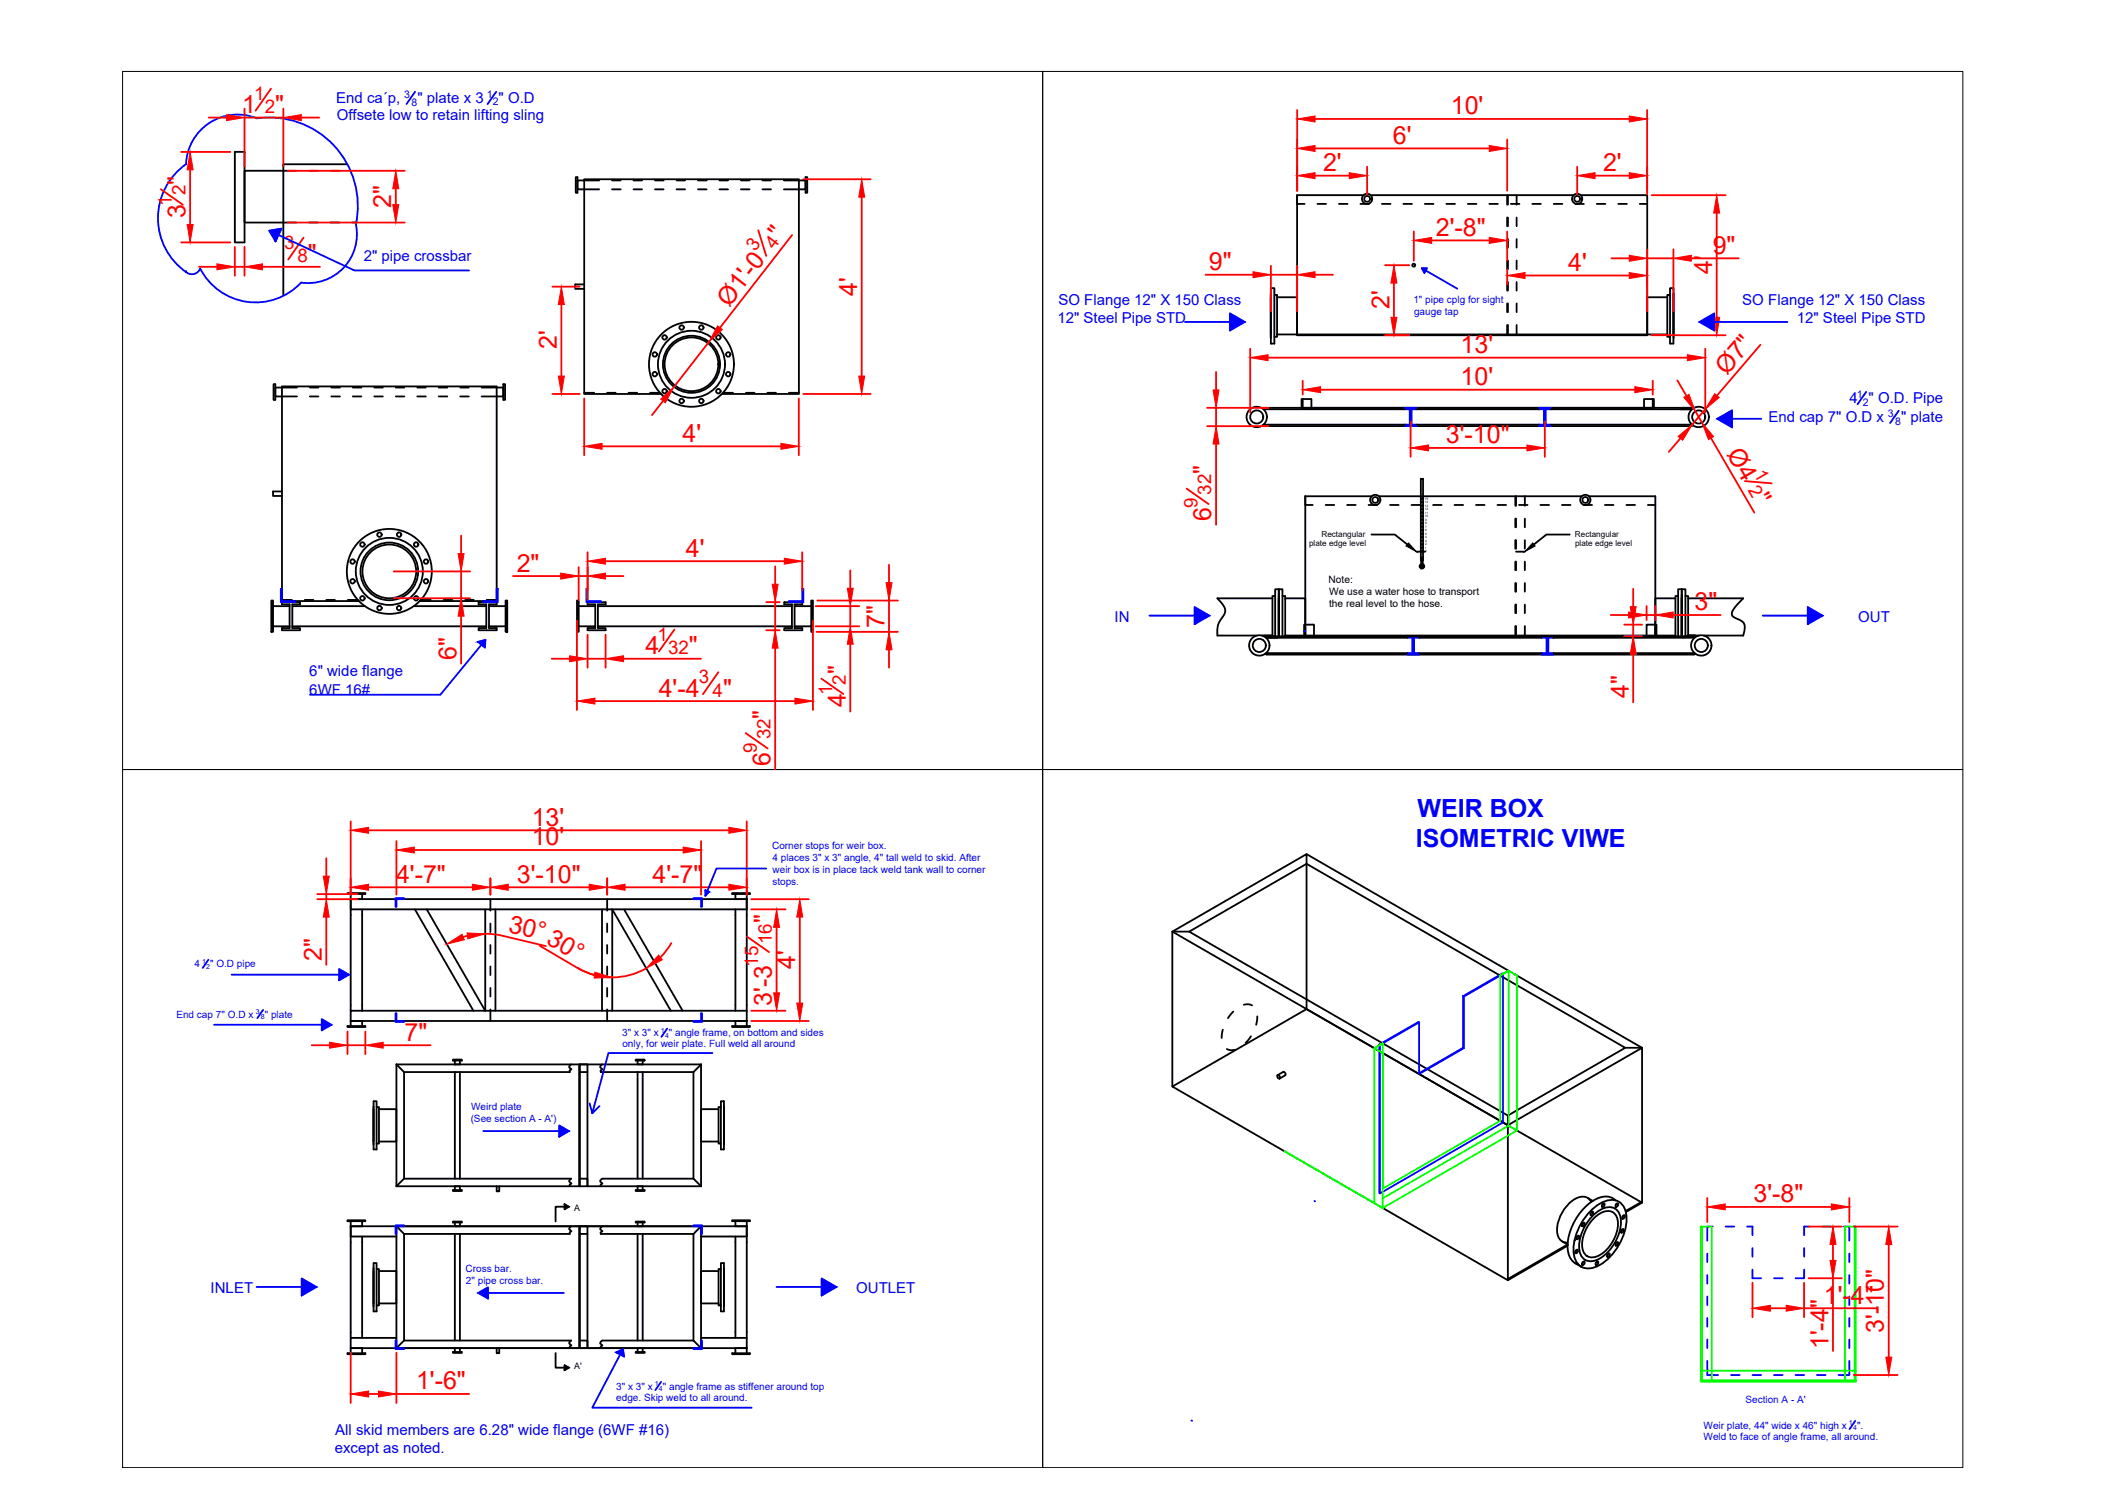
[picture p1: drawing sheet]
<svg xmlns="http://www.w3.org/2000/svg" width="297mm" height="210mm" viewBox="0 0 297 210" stroke-linecap="round" stroke-linejoin="round" font-family="sans-serif">
<!-- layer: Muffler -->
<g fill="none" stroke="#000" stroke-width=".25">
<path d="M32.8 21.2h1.3v12.7h-1.3zM41.4 23.9h-7.3v7.2h7.3M43.2 23.9h1.2M43.2 31.1h1.2M46.2 23.9h1.2M46.2 31.1h1.2M49.2 23.9h.8M49.2 31.1h.8M50 22.9h-10.4v19.3M80.4 24.7h.2v2.2h-.2zM81.6 39.7h-1.3v.6h1.3M83.7 25.2h-3.1v1.2h3.1"/>
<path d="M85.5 25.2h1.2M85.5 26.4h1.2M88.5 25.2h1.2M88.5 26.4h1.2M91.5 25.2h1.2M91.5 26.4h1.2M94.5 25.2h1.2M94.5 26.4h1.2M97.5 25.2h1.2M97.5 26.4h1.2M100.5 25.2h1.2M100.5 26.4h1.2"/>
<path d="M103.5 25.2h1.2M103.5 26.4h1.2M106.5 25.2h1.2M106.5 26.4h1.2M109.5 25.2h3v1.2h-3M112.5 24.7h.2v2.2h-.2zM181.1 27.3v1.2h1.1M181.1 27.3v19.5h48.9v-19.5h-9.3M181.1 27.3h9.3M184 28.5h1.2M187 28.5h1.2M190 28.5h1.2"/>
<path d="M191.4 27.3h28.4M193 28.5h1.2M196 28.5h1.2M199 28.5h1.2M202 28.5h1.2M205 28.5h1.2M208 28.5h1.2M210.5 27.3v1.3M210.5 30.4v1.2M210.5 33.4v1.2M210.5 36.4v1.2M210.5 39.4v1.2"/>
<path d="M210.6 27.3v1.3M210.6 30.4v1.2M210.6 33.4v1.2M210.6 36.4v1.2M210.6 39.4v1.2M211 28.5h1.2M211.8 27.3v1.3M211.8 30.4v1.2M211.8 33.4v1.2M211.8 36.4v1.2M211.8 39.4v1.2M214 28.5h1.2"/>
<path d="M217 28.5h1.2M220 28.5h1.2M223 28.5h1.2M226 28.5h1.2M229 28.5h1M38.2 53.7h.2v2.1h-.2zM41.5 54.1h-3.1v1.3h3.1M43.3 54.1h1.2M43.3 55.4h1.2M46.3 54.1h1.2M46.3 55.4h1.2M49.3 54.1h1.2"/>
<path d="M49.3 55.4h1.2M52.3 54.1h1.2M52.3 55.4h1.2M55.3 54.1h1.2M55.3 55.4h1.2M58.3 54.1h1.2M58.3 55.4h1.2M61.3 54.1h1.2M61.3 55.4h1.2M64.3 54.1h1.2M64.3 55.4h1.2M67.3 54.1h3v1.3h-3"/>
<path d="M70.3 53.7h.2v2.1h-.2zM81.6 54.9h1.4M84.8 54.9h1.2M87.8 54.9h1.2M90.8 54.9h1.4M92.3 55h-10.7v-30h30v30h-10.8M101 54.9h1.4M104.2 54.9h1.2M107.2 54.9h1.2M110.2 54.9h1.4M174.6 57.1h.1M176.1 57h60.5"/>
<path d="M176.3 59.4l.2 .1h59.7l.2-.1M176.4 57.2h19.8M176.4 59.3h19.8M177.5 41.1v6.1M177.5 40.2h.5v7.8h-.5zM178 41.2h.3v5.8h-.3M178.3 41.5h2.8v5.2h-2.8M181.1 46.7h48.9M181.8 57v-1.3h1.3v1.3M181.9 55.7v1.3h48.9v-1.3M197.8 59.3h17.1M197.8 57.2h17.1"/>
<path d="M210.5 42.4v1.2M210.5 45.4v1.3M210.6 42.4v1.2M210.6 45.4v1.3M211.8 42.4v1.2M211.8 45.4v1.3M216.6 59.3h19.7M216.6 57.2h19.7M229.6 57v-1.3h1.4v1.3M232.8 41.5h-2.8v5.2h2.8M233.2 40.2h.5v7.8h-.5zM233.2 41.2h-.4v5.8h.4"/>
<path d="M233.7 41.1v6.1M238.1 57.1h.1M39.4 68.6h-1.3v.7h1.3M182.3 69.3v1.2h1M182.3 69.3v19.6h48.9M182.3 69.3h9.3M185.1 70.5h1.2M188.1 70.5h1.2M191.1 70.5h1.2M192.5 69.3h28.4M194.1 70.5h1.2M197.1 70.5h1.2"/>
<path d="M200.1 70.5h1.2M203.1 70.5h1.2M206.1 70.5h1.2M209.1 70.5h1.2M211.6 69.3v1.3M211.6 72.4v1.2M211.6 75.4v1.2M211.6 78.4v1.2M211.7 69.3v1.3M211.7 72.4v1.2M211.7 75.4v1.2M211.7 78.4v1.2"/>
<path d="M212.1 70.5h1.2M212.9 69.3v1.3M212.9 72.4v1.2M212.9 75.4v1.2M212.9 78.4v1.2M215.1 70.5h1.2M218.1 70.5h1.2M221.1 70.5h1.2M221.9 69.3h9.3v19.6M224.1 70.5h1.2M227.1 70.5h1.2M230.1 70.5h1.1"/>
<path d="M37.9 83.9h.2v4.3h-.2zM38.1 84.7h2.3M38.1 87.5h2.3M39.4 84.1h2.5v.3h-1.1v3.3h1.1v.3h-2.5v-.3h1v-3.3h-1zM39.4 83.8h1.4M40.8 84.7h10.1M40.8 87.5h27.1M42.6 83.8h1.2M45.6 83.8h1.2M48.6 83.8h1.4M50.1 83.9h-10.7v-29.9h30v29.9h-10.8M57.8 84.7h10.1"/>
<path d="M58.8 83.8h1.4M62 83.8h1.2M65 83.8h1.2M66.8 84.1h2.6v.3h-1.1v3.3h1.1v.3h-2.6v-.3h1.1v-3.3h-1.1zM68 83.8h1.4M68.3 84.7h2.3M68.3 87.5h2.3M70.6 83.9h.2v4.3h-.2zM80.6 83.9h.2v4.3h-.2zM80.8 84.7h2.3M80.8 87.5h2.3M82.1 84.1h2.5v.3h-1.1v3.3h1.1v.3h-2.5v-.3h1v-3.3h-1z"/>
<path d="M83.5 84.7h27.1M83.5 87.5h27.1M109.5 84.1h2.5v.3h-1v3.3h1v.3h-2.5v-.3h1.1v-3.3h-1.1zM111 84.7h2.3M111 87.5h2.3M113.3 83.9h.2v4.3h-.2zM176.2 88.8h1.5M176.5 88.9h1.6M176.7 91.3l.2 .1h59.7l.2-.1M176.7 88.9h60.3M176.8 91.2h19.7M176.8 89.1h1.6"/>
<path d="M177 89.1h19.5M177.7 83.6h-7.7a2.32 2.32 0 0 1 1.1 2l-.7 1.1a2.94 2.94 0 0 0-.4 2.1h5.5M178.6 83.6v5.2M179.5 83.6h2.8v5.2h-2.8M182.1 88.9v-1.7h1.4v1.7M182.3 87.6v1.3h48.9M182.3 88.8h48.9M198.2 91.2h17.1M198.2 89.1h17.1M211.6 81.4v1.2M211.6 84.4v1.2M211.6 87.4v1.4"/>
<path d="M211.7 81.4v1.2M211.7 84.4v1.2M211.7 87.4v1.4M212.9 81.4v1.2M212.9 84.4v1.2M212.9 87.4v1.4M216.9 91.2h19.7M216.9 89.1h19.6M230 88.9v-1.7h1.3v1.7M234 83.6h-2.8v5.2h2.8M234.8 83.6v5.2M234.9 83.6v5.2"/>
<path d="M235.8 83.6h7.6a5.2 5.2 0 0 0-1.5 2 .77 .77 0 0 0 .7 .8 1.3 1.3 0 0 1 1 1.9l-.2 .5h-5.5M235.8 88.8h1.4M238.5 89h.1M182.5 119.3l46.8 27h-2.3M48.5 124.7h2.5v.2h-2.5zM49 125.6h55.3M49 127h55.3M49 124.9v16.3M50.6 124.9v.7M50.6 127v14.2M57.9 127l8.2 14.2M59.6 127l8.2 14.2v-14.2"/>
<path d="M68.5 125.6v1.6M68.5 129v1.2M68.5 132v1.2M68.5 135v1.2M68.5 138v1.2M69.2 127v14.2M84.1 127v14.2M84.8 125.6v1.6M84.8 129v1.2M84.8 132v1.2M84.8 135v1.2M84.8 138v1.2"/>
<path d="M87.2 127l8.1 14.2M102.3 124.7h2.4v.2h-2.4zM102.7 124.9v.7M102.7 127v14.2M104.3 124.9v17.7M163.7 130.1h2.4l16.4-9.5 44.5 25.7-16.4 9.5v1.3zM166.1 130.1l44.5 25.7M48.5 143.3h2.5v.1h-2.5zM49 142.6h55.3M49 142.6v.7M50.6 142.6v.7M52.2 154.5v5.3"/>
<path d="M52.2 153.8h.4v6.7h-.4zM52.6 154.6h.3v5.1h-.3M52.9 154.9h2.5v4.5h-2.5M55.4 148.6l1 1.1v14.9l-1 1.1M55.4 148.6h42.5M55.4 148.6v17.1M63.3 148h1.2v.1h-1.2zM63.5 148.1v.5M63.5 149.7v14.9M64.2 148.1v.5M64.2 149.7v14.9M68.5 141v1.6"/>
<path d="M79.8 148.6l-.2 .2a.33 .33 0 0 0 .2 .5 .25 .25 0 0 0-.2 .4h-23.2M81 149.7h1M81 148.6v17.1M82 148.6h-1.1v17.1M82 148.6v17.1v-1.1h-1M84.1 148.6l-.2 .2a.33 .33 0 0 0 .2 .5 .26 .26 0 0 0-.2 .4h12.9M84.8 141v1.6M85.5 141.2v-14.2l8.2 14.2M88.8 148h1.2v.1h-1.2zM89 148.1v.5M89 149.7v14.9M89.8 148.1v.5"/>
<path d="M89.8 149.7v14.9M96.8 149.7v14.9M97.9 148.6v17.1M97.9 148.6l-1.1 1.1M100.3 154.9h-2.4v4.5h2.4M100.7 153.8h.4v6.7h-.4zM100.7 154.6h-.4v5.1h.4M101.1 154.5v5.3M102.3 143.3h2.4v.1h-2.4zM102.7 142.6v.7M104.3 141.2h-55.3v1.4M104.3 142.6v.7"/>
<path d="M170.8 143.8l-.2 1.2M171.3 146.5l.7 .2 .5-.1M172.2 141.3l-.7 .9M173.7 140.3h.7l.5 .1M174.7 144.7l-.7 .9M175.6 141.9l-.2 1.2M178.4 150.1l.3 .2v.3l-.3-.1zM178.4 150.2l.8-.5 .3 .2v.3M179.5 150.2l-.8 .4M182.5 140.9l-18.8 10.8 46.9 27.1v-21.7l18.7-10.8v21.7l-2.2 1.3M182.5 140.9v-21.6l-18.8 10.8v21.6M182.5 140.9l46.8 27.1"/>
<path d="M48.5 170.4h2.5v.1h-2.5zM49 170.5v16.3M49 171.3h55.3M49 172.7h6.4M50.6 170.5v.8M50.6 172.7v14.1M52.2 177.1v5.3M52.2 176.4h.4v6.7h-.4zM52.6 177.2h.3v5.1h-.3M52.9 177.5h2.5v4.5h-2.5M55.4 171.3l1 1v14.9l-1 1.1zM55.4 165.7h42.5"/>
<path d="M56.4 164.6h23.4l-.2 .2a.34 .34 0 0 0 .2 .5 .24 .24 0 0 0-.2 .4M63.3 166.2h1.2v.1h-1.2zM63.3 170.6h1.2v.1h-1.2zM63.5 165.7v.5M63.5 170.7v.6M63.5 172.3v14.9M64.2 165.7v.5M64.2 170.7v.6M64.2 172.3v14.9M69.4 165.7v.7h.3v-.7M78.8 168.2l.6 .3-.6 .4zM79.4 168.5h-1.8v2.1"/>
<path d="M79.8 171.3l-.2 .1a.33 .33 0 0 0 .2 .5 .25 .25 0 0 0-.2 .4h-23.2M81 171.3v17M81 172.3h1M82 171.3h-1.1v17M82 171.3v17v-1.1h-1M84.1 171.3l-.2 .1a.33 .33 0 0 0 .2 .5 .26 .26 0 0 0-.2 .4h12.9M88.8 166.2h1.2v.1h-1.2zM88.8 170.6h1.2v.1h-1.2zM89 165.7v.5M89 170.7v.6M89 172.3v14.9M89.8 165.7v.5"/>
<path d="M89.8 170.7v.6M89.8 172.3v14.9M96.8 164.6h-12.7l-.2 .2a.34 .34 0 0 0 .2 .5 .25 .25 0 0 0-.2 .4M96.8 172.3l1.1-1v17l-1.1-1.1M96.8 172.3v14.9M96.8 164.6l1.1 1.1M97.9 172.7h6.4M100.3 177.5h-2.4v4.5h2.4M100.7 176.4h.4v6.7h-.4zM100.7 177.2h-.4v5.1h.4M101.1 177.1v5.3M102.3 170.4h2.4v.1h-2.4z"/>
<path d="M102.7 170.5v.8M102.7 172.7v14.1M104.3 170.5v17.8M218.2 173.4l.7 .4M218.9 174l-8.3 4.8M218.9 173.8l-8.3 4.8M219.9 173.2h.1M220 176.4l.8 .5M220.2 174.5h.1l.1 .2-.1 .2-.3 .1v-.3zM220.3 172.6h.2v.1v.2l-.3 .2v-.4zM221.1 176.2h.1l.1 .1v.2l-.3 .2v-.4zM221.1 170.8h.1l.1 .1v.2l-.3 .2v-.4z"/>
<path d="M221.7 167.3l.7 .4M221.9 169.4a4.2 4.2 0 0 1 3.7-1.8 2.18 2.18 0 0 1 1.5 2.3 8 8 0 0 1-4 6.9 2.16 2.16 0 0 1-2.3 .1 2.16 2.16 0 0 1-1-2 7.8 7.8 0 0 1 2.1-5.5zM222.2 167.9a1.4 1.4 0 0 0-2.1-.6 5.1 5.1 0 0 0-2.5 5.2 1.3 1.3 0 0 0 1.3 1M222.3 169.2h.1l.1 .1-.1 .2-.2 .2v-.3zM222.3 169.9a3.5 3.5 0 0 1 2.8-1.3 1.79 1.79 0 0 1 1.3 2.1 6.3 6.3 0 0 1-3.5 5.3 1.61 1.61 0 0 1-2.3-1.3 6 6 0 0 1 1.7-4.8zM222.6 170.1a2.43 2.43 0 0 1 2.6-.8 1.94 1.94 0 0 1 .7 1.9 5.1 5.1 0 0 1-3.3 4.4 1.39 1.39 0 0 1-1.6-1.5 5.4 5.4 0 0 1 1.6-4zM223 176.2h.2v.1v.2l-.3 .2v-.4zM223.9 168.1h.1l.1 .1-.1 .2-.2 .2v-.4zM224.6 175.1l.2-.1v.2v.2l-.3 .1v-.3zM225.6 167.6a2.46 2.46 0 0 0-3.1 .1 8.1 8.1 0 0 0-3.6 6.8 2.26 2.26 0 0 0 1.5 2.1M225.8 173.5h.1l.1 .1-.1 .2-.2 .2v-.4zM225.8 168.1h.1l.1 .1-.1 .2-.2 .1v-.3z"/>
<path d="M226.6 171.7h.1l.1 .1-.1 .2-.3 .1v-.3zM226.7 169.7h.2v.1v.2l-.3 .2v-.3zM229.3 167.8l-2.3 1.3M48.5 189h2.5v.1h-2.5zM49 188.3v.7M49 188.3h55.3M50.6 188.3v.7M55.4 186.8h-6.4v1.5M56.4 187.2h23.4l-.2 .2a.33 .33 0 0 0 .2 .5 .25 .25 0 0 0-.2 .4M63.3 188.8h1.2v.1h-1.2zM63.5 188.3v.5M64.2 188.3v.5"/>
<path d="M69.4 188.3v.7h.3v-.7M77.6 189v2h1.8M78.8 190.6l.6 .4-.6 .4zM88.8 188.8h1.2v.1h-1.2zM89 188.3v.5M89.8 188.3v.5M96.8 187.2h-12.7l-.2 .2a.33 .33 0 0 0 .2 .5 .26 .26 0 0 0-.2 .4M97.9 186.8h6.4M102.3 189h2.4v.1h-2.4zM102.7 188.3v.7M104.3 188.3v.7"/>
<circle cx="190.9" cy="27.8" r=".71"/>
<circle cx="190.9" cy="27.8" r=".41"/>
<circle cx="197.4" cy="37" r=".21"/>
<circle cx="220.3" cy="27.8" r=".71"/>
<circle cx="220.3" cy="27.8" r=".41"/>
<circle cx="91.4" cy="49.5" r=".31"/>
<circle cx="91.4" cy="52.3" r=".31"/>
<circle cx="92.8" cy="47.1" r=".31"/>
<circle cx="92.8" cy="54.6" r=".31"/>
<circle cx="95.2" cy="56" r=".31"/>
<circle cx="95.2" cy="45.7" r=".31"/>
<circle cx="96.6" cy="50.9" r="5.9"/>
<circle cx="96.6" cy="50.9" r="4.7"/>
<circle cx="96.6" cy="50.9" r="4"/>
<circle cx="96.6" cy="50.9" r="3.8"/>
<circle cx="97.9" cy="45.7" r=".31"/>
<circle cx="97.9" cy="56" r=".31"/>
<circle cx="100.3" cy="47.1" r=".31"/>
<circle cx="100.3" cy="54.6" r=".31"/>
<circle cx="101.7" cy="49.5" r=".31"/>
<circle cx="101.7" cy="52.3" r=".31"/>
<circle cx="175.5" cy="58.2" r="1.42"/>
<circle cx="175.5" cy="58.2" r=".92"/>
<circle cx="237.2" cy="58.2" r="1.42"/>
<circle cx="237.2" cy="58.2" r=".92"/>
<circle cx="49.2" cy="78.4" r=".31"/>
<circle cx="50.6" cy="76" r=".31"/>
<circle cx="53" cy="74.7" r=".31"/>
<circle cx="54.4" cy="79.8" r="5.9"/>
<circle cx="54.4" cy="79.8" r="4.7"/>
<circle cx="54.4" cy="79.8" r="4"/>
<circle cx="54.4" cy="79.8" r="3.8"/>
<circle cx="55.7" cy="74.7" r=".31"/>
<circle cx="58.1" cy="76" r=".31"/>
<circle cx="59.5" cy="78.4" r=".31"/>
<circle cx="192.1" cy="69.8" r=".71"/>
<circle cx="192.1" cy="69.8" r=".41"/>
<circle cx="198.6" cy="79.1" r=".21"/>
<circle cx="221.4" cy="69.8" r=".41"/>
<circle cx="221.4" cy="69.8" r=".71"/>
<circle cx="49.2" cy="81.2" r=".31"/>
<circle cx="50.6" cy="83.6" r=".31"/>
<circle cx="53" cy="84.9" r=".31"/>
<circle cx="55.7" cy="84.9" r=".31"/>
<circle cx="58.1" cy="83.6" r=".31"/>
<circle cx="59.5" cy="81.2" r=".31"/>
<circle cx="175.9" cy="90.1" r="1.42"/>
<circle cx="175.9" cy="90.1" r=".92"/>
<circle cx="237.6" cy="90.1" r="1.42"/>
<circle cx="237.6" cy="90.1" r=".92"/>
</g>
<!-- layer: Hard steel plate -->
<g fill="none" stroke="#00f" stroke-width=".25">
<path d="M196.2 57h1.6v.2h-.7v2.1h.7v.2h-1.6v-.2h.7v-2.1h-.7zM197 57v2.5M214.9 57h1.7v.2h-.7v2.1h.7v.2h-1.7v-.2h.7v-2.1h-.7zM215.7 57v2.5M196.5 88.9h1.7v.2h-.7v2.1h.7v.2h-1.7v-.2h.7v-2.1h-.7zM197.4 88.9v2.5M215.3 88.9h1.6v.2h-.7v2.1h.7v.2h-1.6v-.2h.7v-2.1h-.7zM216.1 88.9v2.5M238.4 175.1v1.2M238.4 178.1v1.2M239.2 171.3h-.8v2M241 171.3h1.2"/>
<path d="M244 171.3h.7v1.2M244.7 177.3v1.2h1.2M244.7 174.3v1.2M247.7 178.5h1.2M252 177.3v1.2h-1.3M252 174.3v1.2M252.7 171.3h-.7v1.2M254.5 171.3h1.2M257.5 171.3h.8v2M258.3 175.1v1.2M258.3 178.1v1.2M238.4 190.1v1.9h1.5"/>
<path d="M238.4 181.1v1.2M238.4 184.1v1.2M238.4 187.1v1.2M241.7 192h1.2M244.7 192h1.2M247.7 192h1.2M250.7 192h1.2M253.7 192h1.2M258.3 190.1v1.9h-1.6M258.3 181.1v1.2M258.3 184.1v1.2M258.3 187.1v1.2"/>
</g>
<!-- layer: 0 -->
<g fill="none" stroke="#000" stroke-width=".25">
<path d="M191.5 74.7h3.3l1.7 1.3M197.8 77h1.2M198.4 66.9h.3v11.4h-.3zM198.4 77h.3zM198.4 76.5h.3M198.4 76h.3M198.4 75.5h.3M198.4 75h.3M198.4 74.5h.3M198.4 74.1h.3M198.4 73.6h.3M198.4 73.1h.3"/>
<path d="M198.4 72.6h.3M198.4 72.1h.3M198.4 71.6h.3M198.4 71.1h.3M198.4 70.6h.3M198.4 70.1h.3M198.4 69.7h.3M198.5 79.1v-1.2h.2v1.2M211.7 77h1.2M219.2 74.7h-3.2l-1.8 1.3M178.1 88.9v-6.6h.5v6.6M178.1 83.2h-.4v5.7"/>
<path d="M178.6 83.1v5.8M178.6 88.9v-6.6h.5v6.6M179.1 83.2h.4v5.7M234.4 88.9v-6.6h.4v6.6M234.4 83.2h-.4v5.7M234.8 83.1l.1 5.8v-5.8M234.9 88.9v-6.6h.5v6.6M235.4 83.2h.4v5.7"/>
<circle cx="198.6" cy="79.1" r=".32"/>
<circle cx="198.6" cy="79.1" r=".1"/>
</g>
<!-- layer: Muffler -->
<g fill="none" stroke="#00f" stroke-width=".25">
<path d="M39.2 82.2h.2v1.7h1.9v.2h-2.1zM67.5 83.9h1.9v-1.7h.1v1.9h-2zM81.9 82.2h.2v1.7h1.8v.2h-2zM110.2 83.9h1.8v-1.7h.2v1.9h-2zM182.1 88.2h.2M55.2 125.6v-.2h1.2v.2h-1v1h-.2v-1h.2M97.9 125.6h.1v1h-.1v-1h-1.1v-.2h1.2v.2M204.3 139.1v7.2l-6.1 3.6M204.3 139.1l.1 .1M209.9 136v20.8l-17.2 9.9v-20.8M209.9 136l-5.5 3.2v7.2l-6.2 3.6v-7.2l-5.5 3.1M209.9 136h-.1l-5.5 3.1"/>
<path d="M55.2 142.6v.1h1.2v-.1h-1v-1.1h-.2v1.1h.2M97.9 142.6h.1v-1.1h-.1v1.1h-1.1v.1h1.2v-.1M192.6 145.9v20.7M192.6 145.9h.1M198.2 142.8l-.1-.1-5.5 3.2M204.3 146.3l.1 .1M55.2 171.3v-.2h1.2v.2h-1v1h-.2v-1h.2M97.9 171.3h.1v1h-.1v-1h-1.1v-.2h1.2v.2M183.6 167.7l.1 .1M55.2 188.3v.1h1.2v-.1h-1v-1.1h-.2v1.1h.2M97.9 188.3h.1v-1.1h-.1v1.1h-1.1v.1h1.2v-.1M166.4 198.4h.1"/>
</g>
<!-- layer: 0 -->
<g fill="#000" stroke="#000" stroke-width=".14">
<path d="M196.7 75.8l1.1 1.2-1.4-.8zM214 75.8l.4 .4-1.5 .8z"/>
<path d="M198.4 77h.3zM198.4 77h.3z"/>
</g>
<g fill="none" stroke="#000" stroke-width=".14">
<path d="M17.1 10h128.5v97.5h-128.5zM145.6 10h128.5v97.5h-128.5zM198.6 76.5h.1M198.6 76h.1M198.6 75.5h.1M198.6 75h.1M198.6 74.5h.1M198.6 74.1h.1M198.6 73.6h.1M198.6 73.1h.1M198.6 72.6h.1M198.6 72.1h.1"/>
<path d="M198.6 71.6h.1M198.6 71.1h.1M198.6 70.6h.1M198.6 70.1h.1M198.6 69.7h.1M17.1 107.5h128.5v97.5h-128.5zM145.6 107.5h128.5v97.5h-128.5z"/>
</g>
<!-- layer: Muffler -->
<g fill="#000" stroke="#000" stroke-width=".14">
<path d="M78.8 168.2l.6 .3h-.6zM78.8 168.5v.4l.6-.4z"/>
<path d="M78.8 190.6l.6 .4h-.6zM78.8 191v.4l.6-.4z"/>
</g>
<path d="M209.5 136.2v20.3l-16.4 9.5v-20.3l-1.2 .7 1.2 .7v21.6l-1.2-.7M193.1 145.7l-1.2 .7v21.6M210.7 157.2l1.1 .7v-21.7l-1.1-.6-1.2 .6 1.2-.6v21.6l-17.6 10.2M211.8 157.9l-18.7 10.8M179.3 160.8l12.6 7.2M237.7 171.3v21.6M259 171.3v21.6M237.5 192.8h21.7M237.5 191.4h21.7M239.1 192.9v-21.6h-1.6v21.6h21.7v-21.6h-1.6v21.6" fill="none" stroke="#0f0" stroke-width=".25"/>
<path d="M220.2 174.8h.1M220.4 172.8h.1M221.1 176.4h.1M221.1 171h.1M222.3 169.4h.1M223 176.4h.1M223.9 168.3h.1M224.6 175.3h.1M225.8 173.7h.1M225.8 168.3h.1M226.6 171.9h.1M226.7 170h.1" fill="none" stroke="#000" stroke-width=".14"/>
<!-- layer: Dimension -->
<g fill="none" stroke="#f00" stroke-width=".25">
<path d="M29.2 16.4h2.5M34.1 15.2v8M34.1 16.4h5.5M37.8 12.4l-2.1 3.1M39.6 15.2v8M42.1 16.4h2.5M181.2 15.4v11.2M183.6 16.6h43.9M210.5 19.5v7.1M230 15.4v11.8M22.5 26.4l3 2.2M25.3 21.2h6.9"/>
<path d="M25.3 33.9h6.9M26.6 23.7v7.7M27.8 37.3h2.5M32.8 34.5v4M32.8 37.3h1.3M34.1 34.5v4M36.7 37.3h8M40.2 23.9h16.3M40.2 31.1h16.3M42.4 33.2l-2.2 3.1M55.3 26.4v2.2M105.9 32.1l1.1 3.6"/>
<path d="M110.6 32.8l-10.1 13M112.2 25h9.4M120.3 27.5v25M168.4 38.4h6.6M177.5 37.1v6.4M177.5 38.4h3.7M181.2 37.1v6.4M183.6 38.4h2.5M183.6 24.5h4.8M183.6 20.7h24.4M190.9 23.3v3.9M193.4 37h3.4"/>
<path d="M194.7 39.5v4.8M197.4 32.3v4.1M199.9 33.6h8.1M210.5 32.3v4.1M210.5 37.6v2.1M213 38.5h14.5M220.3 23.3v3.9M222.8 24.5h4.7M225 36.1h2.5M230 34.8v8.7M230 36.1h3.7M230.7 27.3h10.3"/>
<path d="M233.7 34.8v8.7M236.2 36.1h6.6M239.7 29.8v14.5M77.1 55h3.8M77.1 40h3.8M78.4 42.5v10M81.6 55.6v8M92.6 56l-1.5 2M99 47.7l-4.9 6.3M111.6 55.6v8M112.2 55h9.4M168.6 57h8.5"/>
<path d="M168.6 59.5h8.5M169.8 52v2.5M169.8 57v2.5M174.6 48.7v8.9M177.1 49.9h58.5M181.9 53.2v1.9M184.4 54.4h43.9M193.4 46.8h3.4M197 58.9v4.9M215.7 58.9v4.9M230.7 46.8h10.3M230.8 53.2v1.9"/>
<path d="M234.2 53.1l1.3 2.2M236.8 57.4l.9 1.6M238.1 48.7v8.9M238.2 57.1l-1.9 2.2M245.8 48.2l-6 7.1M55 79.8h10.6M64.4 74.8v2.5M64.4 79.8v3.8M80.8 79.2v4.6M82.1 77.1v6.7M84.1 62.3h25M84.6 78.4h24.9"/>
<path d="M108.3 79.1v2.5M112 77.1v5.4M118.7 79.7v2.5M124.1 78.9v2.5M165.7 68.2l3.1 2.2M169.8 62v11.3M199.5 62.6h13.7M234.7 61.2l-1.6 1.9M238.9 61.2l6.1 10.4M243.7 67.2l3.7 .3M55 83.6h10.6M64.4 86v6.7"/>
<path d="M71.6 80.5h6.7M77.1 92h2.5M80.6 86.7v12.5M80.8 80.5h1.3M82.1 88.6v4.6M82.1 92h2.5M83.1 97.9h27.9M84.6 80.5h2.5M84.6 88.6v4.6M87.1 92h10.8M94.2 87.9l-2.2 3.1M100.3 93.9l-2.1 3.1"/>
<path d="M107 84.1h1.9M107 88h1.9M108.3 84.1v3.9M108.3 90.5v16.9M113.5 86.7v12.5M113.9 84.7h6.1M113.9 87.5h6.1M114 88.2h11.4M114.1 83.9h11.3M114.7 94.8l3.1 2.1M118.7 84.7v2.8M118.7 90v9.4"/>
<path d="M124.1 83.9v4.3M124.1 90.7v2.5M224.9 85.9h2.5M226.8 87.2h2.5M226.8 88.9h2.5M228.1 82.2v2.5M228.1 87.2v1.7M228.1 91.4v6.7M230 84.6v2M230 85.9h1.2M231.2 84.6v2M233.7 85.9h6.6"/>
<path d="M45.6 119.9v2.5M49 114.7v10.2M51.5 116h50.3M55.4 117.5v7.4M57.9 118.7h37.5M97.9 117.5v7.4M104.1 102.4l3.1 2.1M104.3 114.7v10.2M44.3 125.6h5.6M44.3 124.9h5.6M45.6 124.9v.7M45.6 128.1v6.6"/>
<path d="M51.5 123.9h14.5M65.3 130.7l-.6 .2M67.8 130.4l1.5 .1 .9 .2M68.5 122.7v2.2M70.2 130.7l6 1.4M71 123.9h11.3M75.4 132.1l5.3 3.1a9.5 9.5 0 0 0 9.5 0M80.7 135.2l1.4 .7 .9 .3M84.8 122.7v2.2M87.3 123.9h14.5M93.7 131.7l-.5 .9-1 1.1M104.3 130.8l3.1 2.2"/>
<path d="M104.9 125.6h8M104.9 127h4.8M108.5 129.5v9.2M111.7 128.1v12M43.5 146h2.5M48.5 144.1v3.1M48.5 146h2.5M51 144.1v3.1M53.5 146h6.6M104.9 142.6h8M104.9 141.2h4.8M238.4 167.3v3.4"/>
<path d="M240.9 168.6h14.9M244.7 179.1v4.9M251.9 179.1v4.9M252.6 171.3h4.6M252.6 178.5h4.6M256 173.8v2.2M256 178.5v10.2M258.3 167.3v3.4M258.9 171.3h6.1M263.8 173.8v15.7M49 188.9v7M51.5 194.7h1.4"/>
<path d="M55.4 188.9v7M55.4 194.7h10.1M247.2 182.7h2.2M251.9 182.7h10.2M258.9 192h6.1"/>
</g>
<g fill="#f00" stroke="#f00" stroke-width=".14">
<path d="M120.3 25l.5 2.5h-.9z"/>
<path d="M119.9 52.5h.9l-.5 2.5z"/>
<path d="M81.6 62.3l2.5-.4v.8z"/>
<path d="M109.1 61.9l2.5 .4-2.5 .4z"/>
<path d="M78.4 40l.4 2.5h-.8z"/>
<path d="M78 52.5h.8l-.4 2.5z"/>
<path d="M80.6 97.9l2.5-.4v.8z"/>
<path d="M111 97.5l2.5 .4-2.5 .4z"/>
<path d="M118.3 82.2h.9l-.5 2.5z"/>
<path d="M118.7 87.5l.5 2.5h-.9z"/>
<path d="M123.7 81.4h.9l-.5 2.5z"/>
<path d="M124.1 88.2l.5 2.5h-.9z"/>
<path d="M82.1 78.4l2.5-.4v.8z"/>
<path d="M109.5 78l2.5 .4-2.5 .4z"/>
<path d="M79.6 91.6l2.5 .4-2.5 .4z"/>
<path d="M84.6 92l2.5-.4v.8z"/>
<path d="M107.8 81.6h.9l-.4 2.5z"/>
<path d="M108.3 88l.4 2.5h-.9z"/>
<path d="M181.2 16.6l2.4-.4v.8z"/>
<path d="M227.5 16.2l2.5 .4-2.5 .4z"/>
<path d="M239.7 27.3l.5 2.5h-.9z"/>
<path d="M239.3 44.3h.9l-.5 2.5z"/>
<path d="M227.5 38.1l2.5 .4-2.5 .4z"/>
<path d="M210.5 38.5l2.5-.4v.8z"/>
<path d="M194.7 37l.4 2.5h-.9z"/>
<path d="M194.2 44.3h.9l-.4 2.5z"/>
<path d="M181.2 38.4l2.4-.5v.9z"/>
<path d="M175 37.9l2.5 .5-2.5 .4z"/>
<path d="M227.5 35.7l2.5 .4-2.5 .4z"/>
<path d="M233.7 36.1l2.5-.4v.8z"/>
<path d="M169.4 54.5h.8l-.4 2.5z"/>
<path d="M169.8 59.5l.4 2.5h-.8z"/>
<path d="M235.1 55.5l.8-.4 .9 2.3z"/>
<path d="M237.7 59l1.6 2-.7 .4z"/>
<path d="M234.4 60.9l1.9-1.6-1.3 2.2z"/>
<path d="M239.5 55l.6 .5-1.9 1.6z"/>
<path d="M181.9 54.4l2.5-.4v.8z"/>
<path d="M228.3 54l2.5 .4-2.5 .4z"/>
<path d="M197 62.6l2.5-.5v.9z"/>
<path d="M213.2 62.1l2.5 .5-2.5 .4z"/>
<path d="M174.6 49.9l2.5-.4v.9z"/>
<path d="M235.6 49.5l2.5 .4-2.5 .5z"/>
<path d="M197.4 33.6l2.5-.4v.8z"/>
<path d="M208 33.2l2.5 .4-2.5 .4z"/>
<path d="M31.7 16l2.4 .4-2.4 .4z"/>
<path d="M39.6 16.4l2.5-.4v.8z"/>
<path d="M55.3 23.9l.4 2.5h-.9z"/>
<path d="M54.8 28.6h.9l-.4 2.5z"/>
<path d="M26.6 21.2l.4 2.5h-.9z"/>
<path d="M26.1 31.4h.9l-.4 2.5z"/>
<path d="M30.3 36.8l2.5 .5-2.5 .4z"/>
<path d="M34.1 37.3l2.6-.5v.9z"/>
<path d="M181.2 24.5l2.4-.4v.9z"/>
<path d="M188.4 24.1l2.5 .4-2.5 .5z"/>
<path d="M181.2 20.7l2.4-.4v.9z"/>
<path d="M208 20.3l2.5 .4-2.5 .5z"/>
<path d="M49 116l2.5-.5v.9z"/>
<path d="M101.8 115.5l2.5 .5-2.5 .4z"/>
<path d="M111.7 125.6l.4 2.5h-.8z"/>
<path d="M111.3 140.1h.8l-.4 2.5z"/>
<path d="M45.1 122.4h.9l-.4 2.5z"/>
<path d="M45.6 125.6l.4 2.5h-.9z"/>
<path d="M55.4 118.7l2.5-.4v.8z"/>
<path d="M95.4 118.3l2.5 .4-2.5 .4z"/>
<path d="M65.2 130.3l2.6 .1-2.5 .7z"/>
<path d="M62.4 131.9l2.1-1.4 .4 .8z"/>
<path d="M83.1 135.8l2.4 .7-2.5 .1z"/>
<path d="M92 133.4l.5 .6-2.2 1.2z"/>
<path d="M108.5 127l.4 2.5h-.9z"/>
<path d="M108 138.7h.9l-.4 2.5z"/>
<path d="M46 145.6l2.5 .4-2.5 .4z"/>
<path d="M51 146l2.5-.4v.8z"/>
<path d="M244.7 182.7l2.5-.4v.8z"/>
<path d="M249.4 182.3l2.5 .4-2.5 .4z"/>
<path d="M256 171.3l.4 2.5h-.8z"/>
<path d="M255.6 176h.8l-.4 2.5z"/>
<path d="M238.4 168.6l2.5-.5v.9z"/>
<path d="M255.8 168.1l2.5 .5-2.5 .4z"/>
<path d="M263.8 171.3l.4 2.5h-.8z"/>
<path d="M263.4 189.5h.8l-.4 2.5z"/>
<path d="M49 194.7l2.5-.4v.8z"/>
<path d="M52.9 194.3l2.5 .4-2.5 .4z"/>
<path d="M92.3 55.7l1.8-1.7-1.2 2.3z"/>
<path d="M100.2 45.5l.7 .5-1.9 1.7z"/>
<path d="M64 77.3h.8l-.4 2.5z"/>
<path d="M64.4 83.6l.4 2.4h-.8z"/>
<path d="M82.1 80.5l2.5-.5v.9z"/>
<path d="M78.3 80l2.5 .5-2.5 .4z"/>
<path d="M220.3 24.5l2.5-.4v.9z"/>
<path d="M227.5 24.1l2.5 .4-2.5 .5z"/>
<path d="M49 123.9l2.5-.4v.8z"/>
<path d="M66 123.5l2.5 .4-2.5 .4z"/>
<path d="M101.8 123.5l2.5 .4-2.5 .4z"/>
<path d="M84.8 123.9l2.5-.4v.8z"/>
<path d="M68.5 123.9l2.5-.4v.8z"/>
<path d="M82.3 123.5l2.5 .4-2.5 .4z"/>
<path d="M227.7 84.7h.8l-.4 2.5z"/>
<path d="M228.1 88.9l.4 2.5h-.8z"/>
<path d="M227.4 85.5l2.6 .4-2.6 .4z"/>
<path d="M231.2 85.9l2.5-.4v.8z"/>
</g>
<!-- layer: Text -->
<g fill="none" stroke="#00f" stroke-width=".25">
<path d="M58 12.8l-1.2 1.7M69.3 12.8l-1.2 1.7M26 38a9.2 9.2 0 0 1 0-15.1 7.2 7.2 0 0 1 9.9-6.4 12.4 12.4 0 0 1 13.8 14.8 6.8 6.8 0 0 1-7.7 8.2M26 38a1.24 1.24 0 0 0 2-.5 8.7 8.7 0 0 0 14 2M26 38h.1M37.6 32.2l11.9 5.6h16M37.6 32.2l1.7-.3-.8 1.8zM198.6 37.5h.7l-.4 .6zM198.6 37.5l4.9 2.8M165.5 45h8.3M171.8 43.8l2 1.2-2 1.2zM237.3 45l2.1-1.2v2.4z"/>
<path d="M237.3 45h12.3M239.8 58.5l2.1-1.2v2.4zM239.8 58.5h6.2M260.6 54.7l-1.2 1.7M265.2 57.4l-1.2 1.7M66.7 89.6l1.1-.2-.1 1zM67.8 89.4l-6.3 7.6h-18.2M160.5 86h8.4M166.8 84.8l2.1 1.2-2.1 1.2zM246.2 86h8.3M252.5 84.8l2 1.2-2 1.2zM29.1 134l-.8 1.2"/>
<path d="M32.3 136.1h16.4M47.4 135.3l1.3 .8-1.3 .8zM98.5 124.3l.5 .2-.5 .6zM107 121.3h-6.9l-1.6 3.8M29.9 143.1h16.4M36.7 141l-.8 1.2M44.9 142.3l1.4 .8-1.4 .8zM67.5 158h12M78.1 157.2l1.4 .8-1.4 .7zM83.7 154.5l-1 1M93.2 143.7l-.8 1.1M99.5 147.1h-14.5l-2.3 8.4-.4-1.4"/>
<path d="M35.8 179.7h8.4M42.1 178.5l2.1 1.2-2.1 1.2zM108.4 179.7h8.4M114.7 178.5l2.1 1.2-2.1 1.2zM66.8 180.6l1.3-.8v1.6zM66.8 180.6h11.9M86 188.9l1-.5 .2 1.1zM87 188.4l-4.3 8.2h22.3M92.3 193l-.8 1.1M259.1 198.4l-.8 1.2"/>
</g>
<g fill="#00f" stroke="#00f" stroke-width=".14">
<path d="M198.6 37.5h.7l-.4 .6z"/>
<path d="M166.8 84.8l2.1 1.2h-2.1zM166.8 86v1.2l2.1-1.2z"/>
<path d="M252.5 84.8l2 1.2h-2zM252.5 86v1.2l2-1.2z"/>
<path d="M171.8 43.8l2 1.2h-2zM171.8 45v1.2l2-1.2z"/>
<path d="M44.9 142.3l1.4 .8h-1.4zM44.9 143.1v.8l1.4-.8z"/>
<path d="M47.4 135.3l1.3 .8h-1.3zM47.4 136.1v.8l1.3-.8z"/>
<path d="M78.1 157.2l1.4 .8h-1.4zM78.1 158v.7l1.4-.7z"/>
<path d="M66.8 180.6l1.3-.8v.8zM66.8 180.6l1.3 .8v-.8z"/>
<path d="M86 188.9l1-.5 .1 .5zM86 188.9l1.2 .6-.1-.6z"/>
<path d="M42.1 178.5l2.1 1.2h-2.1zM42.1 179.7v1.2l2.1-1.2z"/>
<path d="M114.7 178.5l2.1 1.2h-2.1zM114.7 179.7v1.2l2.1-1.2z"/>
<path d="M37.6 32.2l1.7-.3-.1 .3zM37.6 32.2l.9 1.5 .7-1.5z"/>
<path d="M66.7 89.6l1.1-.2v.2zM66.7 89.6l1 .8 .1-.8z"/>
<path d="M237.3 45l2.1-1.2v1.2zM237.3 45l2.1 1.2v-1.2z"/>
<path d="M239.8 58.5l2.1-1.2v1.2zM239.8 58.5l2.1 1.2v-1.2z"/>
<path d="M98.5 124.3l.5 .2h-.5zM98.5 124.5v.6l.5-.6z"/>
</g>
<g font-size="3.5" fill="#f00">
<text x="33.8" y="15.8">1</text>
<text x="38.4" y="15.8">&quot;</text>
<text x="202.6" y="15.9">10'</text>
<text x="184.8" y="23.9">2'</text>
<text x="194.5" y="20.1">6'</text>
<text x="223.9" y="23.9">2'</text>
<text x="25.9" y="25.8" transform="rotate(-90 25.9 25.8)">&quot;</text>
<text x="54.6" y="29" transform="rotate(-90 54.6 29)">2&quot;</text>
<text x="25.9" y="30.5" transform="rotate(-90 25.9 30.5)">3</text>
<text x="109" y="33.7" transform="rotate(-52 109 33.7)">&quot;</text>
<text x="200.5" y="32.9">2'-8&quot;</text>
<text x="239.2" y="35.4">9&quot;</text>
<text x="43" y="36.6">&quot;</text>
<text x="119.7" y="41.3" transform="rotate(-90 119.7 41.3)">4'</text>
<text x="168.8" y="37.7">9&quot;</text>
<text x="219" y="37.9">4'</text>
<text x="239.1" y="38.3" transform="rotate(-90 239.1 38.3)">4'</text>
<text x="101.8" y="43" transform="rotate(-52 101.8 43)">Ø1'-0</text>
<text x="194" y="43.2" transform="rotate(-90 194 43.2)">2'</text>
<text x="77.8" y="48.8" transform="rotate(-90 77.8 48.8)">2'</text>
<text x="204" y="53.8">10'</text>
<text x="204" y="49.3">13'</text>
<text x="241.2" y="52.5" transform="rotate(-49 241.2 52.5)">Ø7&quot;</text>
<text x="95.3" y="61.7">4'</text>
<text x="201.9" y="61.9">3'-10&quot;</text>
<text x="241.1" y="63.4" transform="rotate(60 241.1 63.4)">Ø4</text>
<text x="169.2" y="66.2" transform="rotate(-90 169.2 66.2)">&quot;</text>
<text x="244.8" y="69.7" transform="rotate(60 244.8 69.7)">&quot;</text>
<text x="95.8" y="77.8">4'</text>
<text x="169.2" y="72.8" transform="rotate(-90 169.2 72.8)">6</text>
<text x="72.2" y="79.8">2&quot;</text>
<text x="123.5" y="87.6" transform="rotate(-90 123.5 87.6)">7&quot;</text>
<text x="236.7" y="85.2">3&quot;</text>
<text x="63.7" y="92.2" transform="rotate(-90 63.7 92.2)">6&quot;</text>
<text x="90.2" y="91.4">4</text>
<text x="96.2" y="91.4">&quot;</text>
<text x="118.1" y="94.2" transform="rotate(-90 118.1 94.2)">&quot;</text>
<text x="92" y="97.3">4'-4</text>
<text x="101" y="97.3">&quot;</text>
<text x="107.6" y="100.3" transform="rotate(-90 107.6 100.3)">&quot;</text>
<text x="118.1" y="98.8" transform="rotate(-90 118.1 98.8)">4</text>
<text x="227.5" y="97.5" transform="rotate(-90 227.5 97.5)">4&quot;</text>
<text x="107.6" y="106.9" transform="rotate(-90 107.6 106.9)">6</text>
<text x="74.2" y="115.3">13'</text>
<text x="74.2" y="118">10'</text>
<text x="55.3" y="123.3">4'-7&quot;</text>
<text x="72.2" y="123.2">3'-10&quot;</text>
<text x="91.1" y="123.3">4'-7&quot;</text>
<text x="70.9" y="130.2" transform="rotate(13 70.9 130.2)">30°</text>
<text x="76.1" y="131.7" transform="rotate(30 76.1 131.7)">30°</text>
<text x="107.8" y="128.9" transform="rotate(-90 107.8 128.9)">&quot;</text>
<text x="44.9" y="134.2" transform="rotate(-90 44.9 134.2)">2&quot;</text>
<text x="111.1" y="135.3" transform="rotate(-90 111.1 135.3)">4'</text>
<text x="107.8" y="140.4" transform="rotate(-90 107.8 140.4)">3'-3</text>
<text x="56.5" y="145.3">7&quot;</text>
<text x="244.9" y="167.9">3'-8&quot;</text>
<text x="254.7" y="182.1">1'-4&quot;</text>
<text x="255.4" y="188.4" transform="rotate(-90 255.4 188.4)">1'-4&quot;</text>
<text x="263.1" y="186.1" transform="rotate(-90 263.1 186.1)">3'-10&quot;</text>
<text x="58.1" y="194">1'-6&quot;</text>
</g>
<g font-size="3.5" fill="#00f">
<text x="197.7" y="118.3">ISOMETRIC VIWE</text>
<text x="197.9" y="114.1">WEIR BOX</text>
</g>
<g font-size="2.6" fill="#f00">
<text x="35.5" y="13.9">1</text>
<text x="37" y="15.8">2</text>
<text x="24" y="28.8" transform="rotate(-90 24 28.8)">1</text>
<text x="25.9" y="27.3" transform="rotate(-90 25.9 27.3)">2</text>
<text x="39.7" y="34.7">3</text>
<text x="105.4" y="35.2" transform="rotate(-52 105.4 35.2)">3</text>
<text x="108.1" y="34.9" transform="rotate(-52 108.1 34.9)">4</text>
<text x="41.5" y="36.6">8</text>
<text x="167.2" y="71" transform="rotate(-90 167.2 71)">9</text>
<text x="169.2" y="69.1" transform="rotate(-90 169.2 69.1)">32</text>
<text x="244" y="68.5" transform="rotate(60 244 68.5)">2</text>
<text x="244.9" y="66.2" transform="rotate(60 244.9 66.2)">1</text>
<text x="91.8" y="89.5">1</text>
<text x="93.3" y="91.4">32</text>
<text x="97.6" y="95.4">3</text>
<text x="118.1" y="95.6" transform="rotate(-90 118.1 95.6)">2</text>
<text x="99.5" y="97.3">4</text>
<text x="116.2" y="97.1" transform="rotate(-90 116.2 97.1)">1</text>
<text x="105.7" y="105.1" transform="rotate(-90 105.7 105.1)">9</text>
<text x="107.6" y="103.2" transform="rotate(-90 107.6 103.2)">32</text>
<text x="107.8" y="131.9" transform="rotate(-90 107.8 131.9)">16</text>
<text x="105.9" y="135" transform="rotate(-90 105.9 135)">15</text>
</g>
<g font-size="2.1" fill="#00f">
<text x="47" y="14.4">End ca´p,</text>
<text x="47" y="16.8">Offsete low to retain lifting sling</text>
<text x="58.3" y="14.4">&quot; plate x 3</text>
<text x="69.6" y="14.4">&quot; O.D</text>
<text x="50.8" y="36.4">2&quot; pipe crossbar</text>
<text x="147.7" y="45.1">12&quot; Steel Pipe STD</text>
<text x="147.8" y="42.5">SO Flange 12&quot; X 150 Class</text>
<text x="243.3" y="42.5">SO Flange 12&quot; X 150 Class</text>
<text x="250.9" y="45.1">12&quot; Steel Pipe STD</text>
<text x="247" y="59">End cap 7&quot; O.D x</text>
<text x="258.3" y="56.3">4</text>
<text x="260.9" y="56.3">&quot; O.D. Pipe</text>
<text x="265.5" y="59">&quot; plate</text>
<text x="155.7" y="86.8">IN</text>
<text x="259.5" y="86.9">OUT</text>
<text x="43.2" y="94.5">6&quot; wide flange</text>
<text x="43.2" y="97">6WF 16#</text>
<text x="29.4" y="180.6">INLET</text>
<text x="119.6" y="180.6">OUTLET</text>
<text x="46.7" y="203">except as noted.</text>
<text x="46.8" y="200.5">All skid members are 6.28&quot; wide flange (6WF #16)</text>
</g>
<g font-size="1.5" fill="#00f">
<text x="56.4" y="13.7">3</text>
<text x="57.5" y="14.7">8</text>
<text x="68" y="13.7">1</text>
<text x="68.8" y="14.7">2</text>
<text x="259.3" y="55.6">1</text>
<text x="260.1" y="56.6">2</text>
<text x="263.6" y="58.2">3</text>
<text x="264.7" y="59.3">8</text>
</g>
<g font-size="1.4" fill="#00f">
<text x="197.4" y="42.3">1&quot; pipe cplg for sight</text>
<text x="197.5" y="44">gauge tap</text>
<text x="107.8" y="118.6">Corner stops for weir box.</text>
<text x="107.9" y="123.6">stops.</text>
<text x="107.9" y="120.3">4 places 3&quot; x 3&quot; angle, 4&quot; tall weld to skid. After</text>
<text x="107.9" y="121.9">weir box is in place tack weld tank wall to corner</text>
<text x="27.2" y="135.1">4</text>
<text x="29.3" y="135.1">&quot; O.D pipe</text>
<text x="24.6" y="142.1">End cap 7&quot; O.D x</text>
<text x="37" y="142.1">&quot; plate</text>
<text x="86.9" y="144.7">3&quot; x 3&quot; x</text>
<text x="86.9" y="146.3">only, for weir plate. Full weld all around</text>
<text x="93.4" y="144.7">&quot; angle frame, on bottom and sides</text>
<text x="65.8" y="155">Weird plate</text>
<text x="65.7" y="156.7">(See section A - A')</text>
<text x="65" y="177.6">Cross bar.</text>
<text x="65.1" y="179.3">2&quot; pipe cross bar.</text>
<text x="86" y="194.1">3&quot; x 3&quot; x</text>
<text x="86.1" y="195.6">edge. Skip weld to all around.</text>
<text x="92.6" y="194.1">&quot; angle frame as stiffener around top</text>
<text x="243.8" y="195.9">Section A - A'</text>
<text x="237.9" y="199.5">Weir plate, 44&quot; wide x 46&quot; high x</text>
<text x="237.9" y="201">Weld to face of angle frame, all around.</text>
<text x="259.3" y="199.5">&quot;.</text>
</g>
<g font-size="1.4">
<text x="185.5" y="81.4">Note:</text>
<text x="185.6" y="83.1">We use a water hose to transport</text>
<text x="185.6" y="84.8">the real level to the hose.</text>
</g>
<g font-size="1.2">
<text x="80.2" y="169.1">A</text>
<text x="80.2" y="191.2">A'</text>
</g>
<g font-size="1.1">
<text x="182.8" y="76.3">plate edge level</text>
<text x="184.5" y="74.9">Rectangular</text>
<text x="219.9" y="74.9">Rectangular</text>
<text x="220" y="76.3">plate edge level</text>
</g>
<g font-size="1" fill="#00f">
<text x="28.2" y="134.6">1</text>
<text x="28.8" y="135.3">2</text>
<text x="35.7" y="141.6">3</text>
<text x="36.4" y="142.3">8</text>
<text x="92.3" y="144.2">1</text>
<text x="92.9" y="144.9">4</text>
<text x="91.4" y="193.6">1</text>
<text x="92" y="194.3">4</text>
<text x="258.2" y="199">1</text>
<text x="258.8" y="199.7">4</text>
</g>
<g font-size=".4">
<text x="199" y="71.7">11</text>
<text x="199" y="71.3">12</text>
<text x="199" y="70.8">13</text>
<text x="199" y="70.3">14</text>
<text x="199" y="69.8">15</text>
<text x="199" y="76.6">1</text>
<text x="199" y="72.2">10</text>
<text x="199" y="73.7">7</text>
<text x="199" y="77.1">0</text>
<text x="199" y="76.1">2</text>
<text x="199" y="75.7">3</text>
<text x="199" y="74.7">5</text>
<text x="199" y="74.2">6</text>
<text x="199" y="73.2">8</text>
<text x="199" y="72.7">9</text>
<text x="199" y="75.2">4</text>
</g>
</svg>
